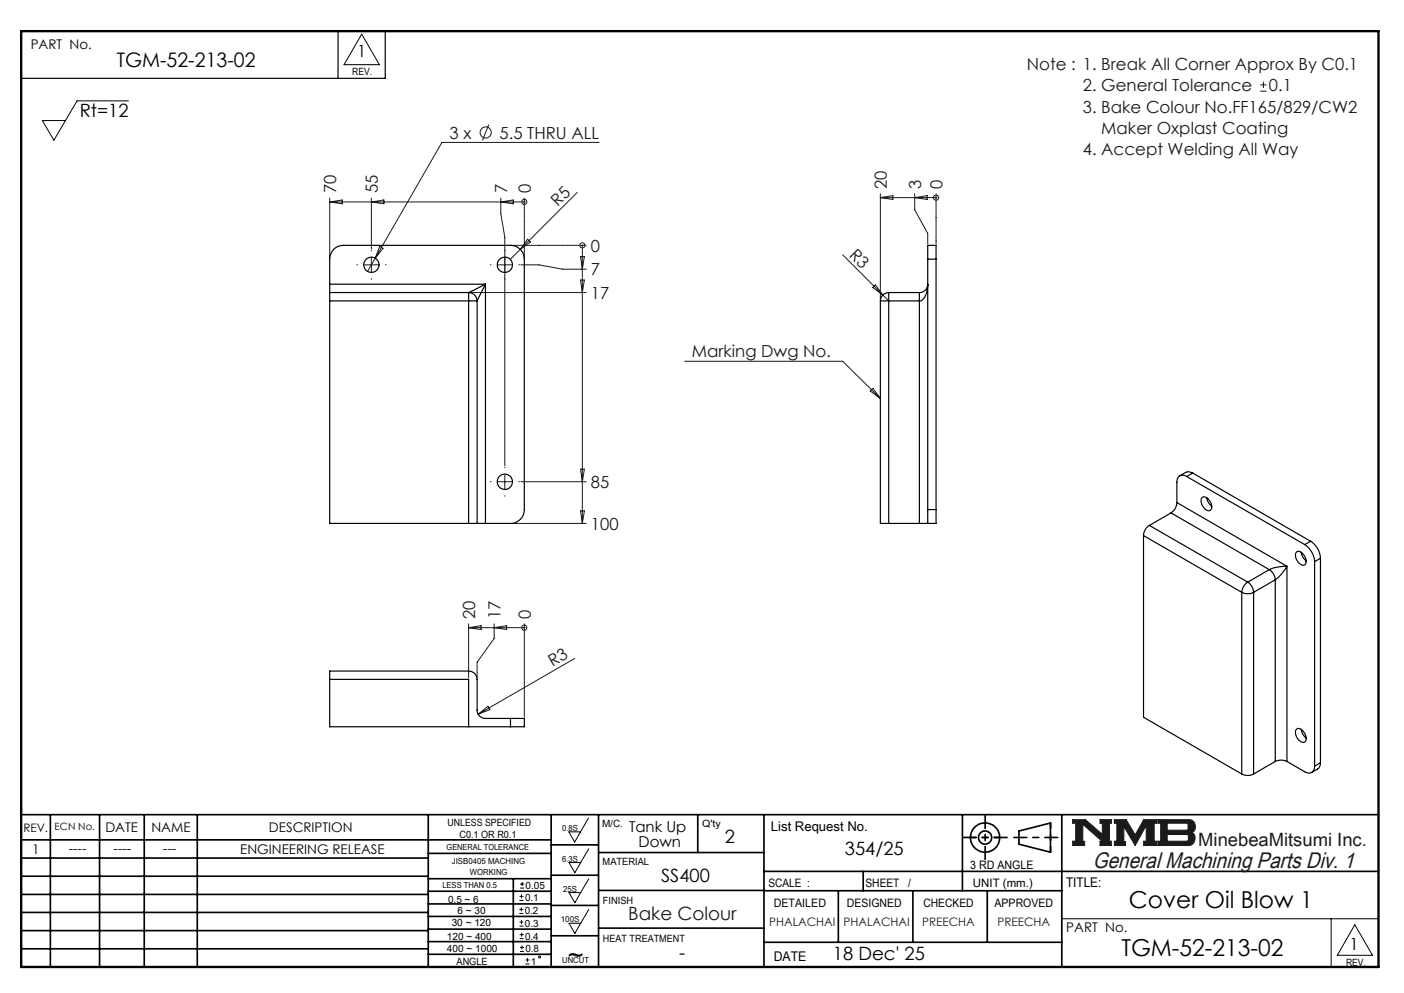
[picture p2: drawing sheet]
<svg xmlns="http://www.w3.org/2000/svg" width="297mm" height="210mm" viewBox="0 0 297 210" stroke-linecap="round" stroke-linejoin="round" font-family="sans-serif">
<g fill="none" stroke="#000" stroke-width=".35">
<path d="M4.5 172.3h287.1M4.5 177.6h112.1M10.7 172.3v32.2M21.1 172.3v32.2M30.5 172.3v32.2M41.7 172.3v32.2M90.6 172.3v32.2M116.6 172.3v32.2M116.6 178.7h10M126.6 172.3v32.2M147.6 172.3v8M161.6 172.3v32.2"/>
<path d="M203.6 172.3v16.1M215.5 175.7l6.7-1.6v6.1l-6.7-1.7zM224.6 172.3v32.2M4.5 185.3h86.1M4.5 181.5h86.1M4.5 189.2h86.1M4.5 193h86.1M4.5 196.8h86.1M90.6 199.1h26M90.6 193.8h26M90.6 188.5h26M90.6 191.2h26"/>
<path d="M90.6 180.5h26M90.6 185.8h26M90.6 196.5h26M108.6 185.8v18.5M116.6 185.1h10M116.6 191.5h10M116.6 197.9h10M126.6 196.3h35M126.6 188.3h35M126.6 180.3h35M161.6 184.3h130M161.6 199.3h63"/>
<path d="M161.6 188.4h63M177.3 188.4v10.9M182.6 184.3v4.1M193.1 188.4v10.9M208.8 188.4v10.9M4.5 200.7h86.1M90.6 201.8h26"/>
<circle cx="208.4" cy="177.1" r="3.1"/>
<circle cx="208.4" cy="177.1" r="1.4"/>
</g>
<path d="M226.9 173.3h2.7l3.6 3.2v-2.4h-.5v-.8h2.4v.8h-.4v3.8h.4v.9h-2.4v-.9h.5l-4.1-3.6v3.6h.3v.9h-2.5v-.9h.6v-3.8h-.6zM235.7 173.3h2.5l1.9 3.3 1.8-3.3h2.8v.8h-.5v3.8h.5v.9h-2.8v-.9h.6v-3.3l-2.4 4.2-2.4-4v3.2h.4v.8h-2.4v-.9h.6v-3.8h-.6zM244.9 173.3h6.6a1.48 1.48 0 0 1 1.3 1.2 1.48 1.48 0 0 1-.7 1.6 1.48 1.48 0 0 1 .7 1.6 1.48 1.48 0 0 1-1.4 1.1h-6.5v-.9h.6v-3.8h-.6zM246.9 174.1h4.1l.3 .2v1l-.3 .3h-4.1zM246.9 176.5h4.2l.3 .3v.8l-.4 .3h-4.1z" fill="none" stroke="#191924" stroke-width=".21"/>
<path d="M76.5 7.2l3.8 6.5h-7.5zM120.3 175.9h2.5l-1.2 2.2zM124.5 173l-1.7 2.9M124.5 179.5l-1.7 2.9M120.4 182.4h2.4l-1.2 2.2zM120.4 188.8h2.4l-1.2 2.1zM120.4 195.3h2.4l-1.2 2.1zM124.5 185.9l-1.7 2.9M124.5 192.4l-1.7 2.9M224.6 194.3h67M281.6 194.3v10.2M286.6 195.6l3.7 6.4h-7.4z" fill="none" stroke="#000" stroke-width=".21"/>
<path d="M4.5 6.6h287.1" fill="none" stroke="#000" stroke-width=".21" stroke-dasharray="6.3 1.3 1.3 1.3" stroke-dashoffset="1.9"/>
<path d="M71.5 6.6v10M81.5 6.6v10h-77" fill="none" stroke="#000" stroke-width=".25"/>
<path d="M205.3 177.1h6.2M222.2 174v6.2" fill="none" stroke="#000" stroke-width=".35" stroke-dasharray="15.2 1.3 1.3 1.3" stroke-dashoffset="14.1"/>
<path d="M203.8 177.1h9.2M208.4 172.5v9.2M214.5 177.1h9.3" fill="none" stroke="#000" stroke-width=".35" stroke-dasharray="15.2 1.3 1.3 1.3" stroke-dashoffset="12.5"/>
<path d="M4.5 6.6h287.1v197.9h-287.1z" fill="none" stroke="#000" stroke-width=".5"/>
<path d="M226.9 173.3v.8h.6v3.8h-.6v.9h2.5v-.9h-.3v-3.6l4.1 3.6h-.5v.9h2.4v-.9h-.4v-3.8h.4v-.8h-2.4v.8h.5v2.4l-3.6-3.2zM235.7 173.3v.8h.6v3.8h-.6v.9h2.4v-.8h-.4v-3.2l2.4 4 2.4-4.2v3.3h-.6v.9h2.8v-.9h-.5v-3.8h.5v-.8h-2.8l-1.8 3.3-1.9-3.3zM246.9 176.5h4.2l.3 .2v1l-.3 .2h-4.2zM244.9 173.3v.8h.6v3.8h-.6v.9h6.9l.7-.5 .3-.9-.1-.7-.6-.6a1.48 1.48 0 0 0 .7-1.6 1.48 1.48 0 0 0-1.3-1.2zM246.9 174.1h4.1l.3 .2v1.1l-.2 .2h-4.2z" fill-rule="evenodd" fill="#191924"/>
<g fill="none" stroke="#191924" stroke-width=".21">
<path d="M266.6 19.3h1.3M266.6 17.9h1.3M267.3 17.3v1.3M103.4 26.3l-1.3 3.4M126.7 30.1h-33.2l-14.1 24.5M69.7 42.7h41.2M69.7 41.9v12.6M69.7 42.7l2.7-.4v.8zM77.1 56h2.9M78.6 41.9v10.7M78.6 42.7l2.6-.4v.8zM78.6 54.5v3"/>
<path d="M79.4 54.6l-1.6 2.8M80.3 52.1l.7 .4-1.6 2.1zM105.3 56h3M105.9 41.9v3.3l.9 5v48.3M105.9 42.7l2.7-.4v.8zM108.3 51.9h15.7M110.2 56h3.8l5 .9h5M110.9 42.7h.1M110.9 41.9v12.6M111.6 50.6l.6 .6-2.1 1.5zM122.1 40.7l-14.1 14.1M122.8 54.3h.8l-.4 2.6z"/>
<path d="M122.8 59.2h.8l-.4 2.7zM123.2 51.9v58.8M123.2 51.9h.1M178.3 53.9l9.7 9.7M186.2 41.8h11.8M186.2 41v22.4M186.2 41.8l2.7-.4v.8zM193.5 41v3.4l2.8 5v2.2M193.5 41.8l2.6-.4v.8zM198 41.8h.1M198 41v10.6M99.4 61.9h24.6"/>
<path d="M144.9 76.4h33.4l7.9 7.9M185.2 60.2l1.6 2.2-2.2-1.6zM122.8 99.2h.8l-.4 2.7zM184.1 82.7l.5-.6 1.6 2.2zM105.3 101.9h3M106.8 100.4v3M108.3 110.7h15.7M110.2 101.9h13.8M122.8 108h.8l-.4 2.7zM99.1 132.7h11.8M99.1 131.9v11.5M99.1 132.7l2.7-.4v.8z"/>
<path d="M104.5 131.9v3.1l-3.6 5v3.4M104.5 132.7l2.7-.4v.8zM110.9 132.7h.1M110.9 131.9v19.7M121.6 139.2l-20.5 11.9M101.1 151.1l2.1-1.7 .4 .7z"/>
<circle cx="102.7" cy="28" r="1.18"/>
<circle cx="110.9" cy="42.7" r=".54"/>
<circle cx="123.2" cy="51.9" r=".55"/>
<circle cx="198" cy="41.8" r=".54"/>
<circle cx="110.9" cy="132.7" r=".55"/>
</g>
<g fill="none" stroke="#000" stroke-width=".21">
<path d="M27.2 21.3h-10.9l-4.9 8.4-2.4-4.2h4.9M109.9 193.2h.8M109.9 192.3h.8M109.9 195.9h.8M109.9 195h.8M109.9 190.4h.8M109.9 189.6h.8M109.9 198.5h.9M109.9 197.7h.9M110 187.8h.9M110 187h.9M110.3 191.9v.8"/>
<path d="M110.3 189.2v.8M110.3 194.6v.8M110.3 197.2v.9M110.4 199.9v.9M110.5 186.5v.9M110 201.2h.8M110 200.4h.8M111.2 203.9h.8M111.2 203h.8M111.6 202.6v.8"/>
<circle cx="114.1" cy="202.4" r=".21"/>
</g>
<path d="M75.6 56h-.1M78.6 53v-.1M78.6 58.9v.2M81.5 56h.2M103.9 56h-.2M106.8 53v-.1M106.8 58.9v.2M109.8 56h.1M106.8 98.9v-.1M103.9 101.9h-.2M106.8 104.8v.2M109.8 101.9h.1" fill="none" stroke="#191924" stroke-width=".21" stroke-dasharray="15.2 1.3 1.3 1.3"/>
<g fill="none" stroke="#000" stroke-width=".25">
<path d="M196.3 54.8v-2.9h1.7v2.9M196.3 54.8v53M196.3 54.8h1.7M198 54.8v53M69.7 61.9v1.7M69.7 60.1v1.8M69.7 60.1v-5.3a2.89 2.89 0 0 1 3-2.9h35.3a2.89 2.89 0 0 1 2.9 2.9v53a2.89 2.89 0 0 1-2.9 2.9h-5.3M69.7 63.6v47.1h29.4M69.7 63.6h29.4M69.7 61.9h29.4M69.7 60.1h33M99.1 61.9v1.7"/>
<path d="M99.1 63.6h1.8M99.1 61.9a1.79 1.79 0 0 1 1.8 1.7M99.1 63.6v47.1M100.9 63.6v47.1M102.7 60.1l-3.6 1.8M102.7 60.1l-1.8 3.5M102.7 60.1v50.6M186.2 63.6h1.8M186.2 63.6v47.1h1.8M188 61.9v1.7M188 61.9a1.79 1.79 0 0 0-1.8 1.7M188 63.6h6.5"/>
<path d="M188 61.9h6.5M188 63.6v47.1M194.5 61.9a1.74 1.74 0 0 0 1.8-1.8 3.6 3.6 0 0 1-1.6 3.5h-.2M194.5 61.9v1.7M194.5 63.6v47.1M99.1 110.7h1.8M100.9 110.7h1.8M188 110.7h6.5M194.5 110.7h1.8M196.3 107.8v2.9M196.3 107.8h1.7M198 107.8v2.9h-1.7"/>
<path d="M241.9 113.3l20.8 12M241.9 113.3v38.4l20.8 12M243.1 111.1a2.55 2.55 0 0 0-1.2 2.2M243.1 111.1l20.8 12M247.7 108.5l-4.6 2.6M247.7 108.5l20.8 12M249 106.3a2.81 2.81 0 0 1-1.3 2.2M249 106.3l23.2 13.5M251 100.8a1.27 1.27 0 0 0-1.4-.2 1.27 1.27 0 0 0-.6 1.4v4.3M251 100.8l25 14.4M252.3 100l-1.1-.2-1.6 .8M252.3 100l-1.3 .8"/>
<path d="M252.3 100l24.9 14.5M254.3 105.2a1.3 1.3 0 0 1 1.7 1 1.3 1.3 0 0 1-.1 1.8 2.02 2.02 0 0 1-1.7-2.6zM255.3 105.3a2.6 2.6 0 0 0 1 1.8M272.2 119.8l-2.2 .2-1.5 .5M272.2 119.8l-1.5 2-.9 .8M272.2 119.8v41.2M274.2 116.8a1.31 1.31 0 0 1 1.8 .9 1.34 1.34 0 0 1-.1 1.8 2.02 2.02 0 0 1-1.8-2.6zM275.3 116.8a2.57 2.57 0 0 0 1 1.8M276 115.2a4.8 4.8 0 0 1 2.1 3.6M277.2 114.5a4.5 4.5 0 0 1 2.1 3.6M277.2 114.5l-1.2 .7M278.1 118.8v43.2"/>
<path d="M279.3 118.1l-1.2 .7M279.3 118.1v43.2M262.7 125.3a2.88 2.88 0 0 0 2.5 0M262.7 125.3v38.4M263.9 123.1a2.84 2.84 0 0 0-1.2 2.2M263.9 123.1a2.95 2.95 0 0 1 1.3 2.2M265.2 125.3v38.4M268.5 120.5a2.84 2.84 0 0 1 1.3 2.1M268.5 120.5l-4.6 2.6M269.8 122.6l-4.6 2.7M269.8 122.6v38.4M69.7 143.7h29.4v10"/>
<path d="M108 151.9h-5.3a1.74 1.74 0 0 1-1.8-1.7v-6.5a1.79 1.79 0 0 0-1.8-1.8h-29.4v11.8h38.3M108 151.9h2.9v1.8h-2.9M108 151.9v1.8M274.2 154.2a1.31 1.31 0 0 1 1.8 .9 1.34 1.34 0 0 1-.1 1.9 2.02 2.02 0 0 1-1.8-2.6zM275.3 154.3a2.57 2.57 0 0 0 1 1.8M262.7 163.7a2.59 2.59 0 0 0 2.5 0M269.8 161a2.81 2.81 0 0 1 2.4 0M269.8 161l-4.6 2.7M272.2 161l3.8 2.2a1.28 1.28 0 0 0 1.5 .2 1.28 1.28 0 0 0 .6-1.4M279.3 161.3v.6l-.4 .6-1.4 .9M279.3 161.3l-1.2 .7"/>
<circle cx="78.6" cy="56" r="1.61"/>
<circle cx="106.8" cy="56" r="1.61"/>
<circle cx="106.8" cy="101.9" r="1.62"/>
</g>
<g font-size="4.9">
<text x="238.8" y="192">Cover Oil Blow 1</text>
<text x="120.1" y="203.7">~</text>
<text x="237.2" y="202.1">TGM-52-213-02</text>
</g>
<text font-size="4.7" fill="#191924" x="231.2" y="183.6">General Machining Parts Div. 1</text>
<text font-size="4.2" x="24.7" y="14.3">TGM-52-213-02</text>
<g font-size="3.9">
<text x="16.9" y="24.6">Rt=12</text>
<text x="153.3" y="178.4">2</text>
<text x="178.7" y="180.8">354/25</text>
<text x="139.9" y="186.6">SS400</text>
<text x="143.7" y="202.9">-</text>
<text x="176.2" y="203.1">18 Dec' 25</text>
</g>
<g font-size="3.9" fill="#191924">
<text x="253.5" y="178.9">MinebeaMitsumi Inc.</text>
<text x="132.9" y="194.7">Bake Colour</text>
</g>
<g font-size="3.5">
<text x="75.6" y="12.1">1</text>
<text x="285.5" y="200.9">1</text>
</g>
<g font-size="3.5" fill="#191924">
<text x="217.2" y="14.7">Note : 1. Break All Corner Approx By C0.1</text>
<text x="229.1" y="23.8">3. Bake Colour No.FF165/829/CW2</text>
<text x="229.1" y="19.3">2. General Tolerance</text>
<text x="268.4" y="19.3">0.1</text>
<text x="95.1" y="29.3">3 x</text>
<text x="105.7" y="29.3">5.5 THRU ALL</text>
<text x="233" y="28.3">Maker Oxplast Coating</text>
<text x="229.1" y="32.9">4. Accept Welding All Way</text>
<text x="71.1" y="40.9" transform="rotate(-90 71.1 40.9)">70</text>
<text x="79.9" y="40.9" transform="rotate(-90 79.9 40.9)">55</text>
<text x="107.3" y="40.9" transform="rotate(-90 107.3 40.9)">7</text>
<text x="112.3" y="40.9" transform="rotate(-90 112.3 40.9)">0</text>
<text x="187.6" y="40" transform="rotate(-90 187.6 40)">20</text>
<text x="194.9" y="40" transform="rotate(-90 194.9 40)">3</text>
<text x="199.4" y="40" transform="rotate(-90 199.4 40)">0</text>
<text x="118" y="43.7" transform="rotate(-45 118 43.7)">R5</text>
<text x="125" y="53.2">0</text>
<text x="125" y="58.3">7</text>
<text x="179.5" y="54" transform="rotate(45 179.5 54)">R3</text>
<text x="125" y="63.2">17</text>
<text x="146.3" y="75.6">Marking Dwg No.</text>
<text x="125" y="103.2">85</text>
<text x="125" y="112">100</text>
<text x="100.5" y="130.9" transform="rotate(-90 100.5 130.9)">20</text>
<text x="105.9" y="130.9" transform="rotate(-90 105.9 130.9)">17</text>
<text x="112.3" y="130.9" transform="rotate(-90 112.3 130.9)">0</text>
<text x="116.8" y="141.1" transform="rotate(-30 116.8 141.1)">R3</text>
</g>
<g font-size="3.2">
<text x="133.1" y="175.9">Tank Up</text>
<text x="135.1" y="179.1">Down</text>
</g>
<g font-size="2.8">
<text x="6.5" y="10.4">PART No.</text>
<text x="22.3" y="175.9">DATE</text>
<text x="32" y="175.9">NAME</text>
<text x="56.9" y="175.9">DESCRIPTION</text>
<text x="163.1" y="175.7">List Request No.</text>
<text x="6.8" y="180.6">1</text>
<text x="14.5" y="180.3">----</text>
<text x="24" y="180.3">----</text>
<text x="34.5" y="180.3">---</text>
<text x="50.8" y="180.7">ENGINEERING RELEASE</text>
<text x="225.5" y="187.6">TITLE:</text>
<text x="225.6" y="197.2">PART No.</text>
<text x="163.7" y="203.2">DATE</text>
</g>
<g font-size="2.5">
<text x="4.9" y="175.9">REV.</text>
<text x="205.2" y="183.8">3 RD ANGLE</text>
<text x="162.5" y="187.5">SCALE :</text>
<text x="163.7" y="191.7">DETAILED</text>
<text x="179.2" y="191.9">DESIGNED</text>
<text x="183.1" y="187.5">SHEET</text>
<text x="192.1" y="187.5">/</text>
<text x="195.3" y="191.9">CHECKED</text>
<text x="205.8" y="187.5">UNIT (mm.)</text>
<text x="210.4" y="191.9">APPROVED</text>
</g>
<g font-size="2.5" fill="#191924">
<text x="162.7" y="195.9">PHALACHAI PHALACHAI</text>
<text x="195.1" y="195.9">PREECHA</text>
<text x="211" y="195.9">PREECHA</text>
</g>
<g font-size="2.1">
<text x="74.5" y="16">REV.</text>
<text x="11.6" y="175.6">ECN No.</text>
<text x="94.7" y="174.7">UNLESS SPECIFIED</text>
<text x="97.2" y="177.3">C0.1 OR R0.1</text>
<text x="127.3" y="174.9">M/C.</text>
<text x="148.6" y="175">Q'ty</text>
<text x="127.5" y="183">MATERIAL</text>
<text x="94.8" y="191">0.5 ~ 6</text>
<text x="111.1" y="190.6">0.1</text>
<text x="111.2" y="188">0.05</text>
<text x="127.6" y="191.1">FINISH</text>
<text x="95.6" y="195.9">30 ~ 120</text>
<text x="96.8" y="193.3">6 ~ 30</text>
<text x="111" y="193.4">0.2</text>
<text x="111.1" y="196.1">0.3</text>
<text x="94.5" y="198.8">120 ~ 400</text>
<text x="94.5" y="201.3">400 ~ 1000</text>
<text x="111.1" y="198.7">0.4</text>
<text x="111.2" y="201.4">0.8</text>
<text x="127.6" y="199.2">HEAT TREATMENT</text>
<text x="96.6" y="204.1">ANGLE</text>
<text x="112.3" y="204.1">1</text>
<text x="284.7" y="204.3">REV.</text>
</g>
<g font-size="1.8">
<text x="94.5" y="179.8">GENERAL TOLERANCE</text>
<text x="118.9" y="175.7">0.8S</text>
<text x="95.6" y="182.8">JISB0405 MACHING</text>
<text x="99.4" y="185.1">WORKING</text>
<text x="118.9" y="182.2">6.3S</text>
<text x="93.6" y="187.8">LESS THAN 0.5</text>
<text x="119.1" y="188.6">25S</text>
<text x="118.6" y="195.1">100S</text>
<text x="118.9" y="203.6">UNCUT</text>
</g>
</svg>
